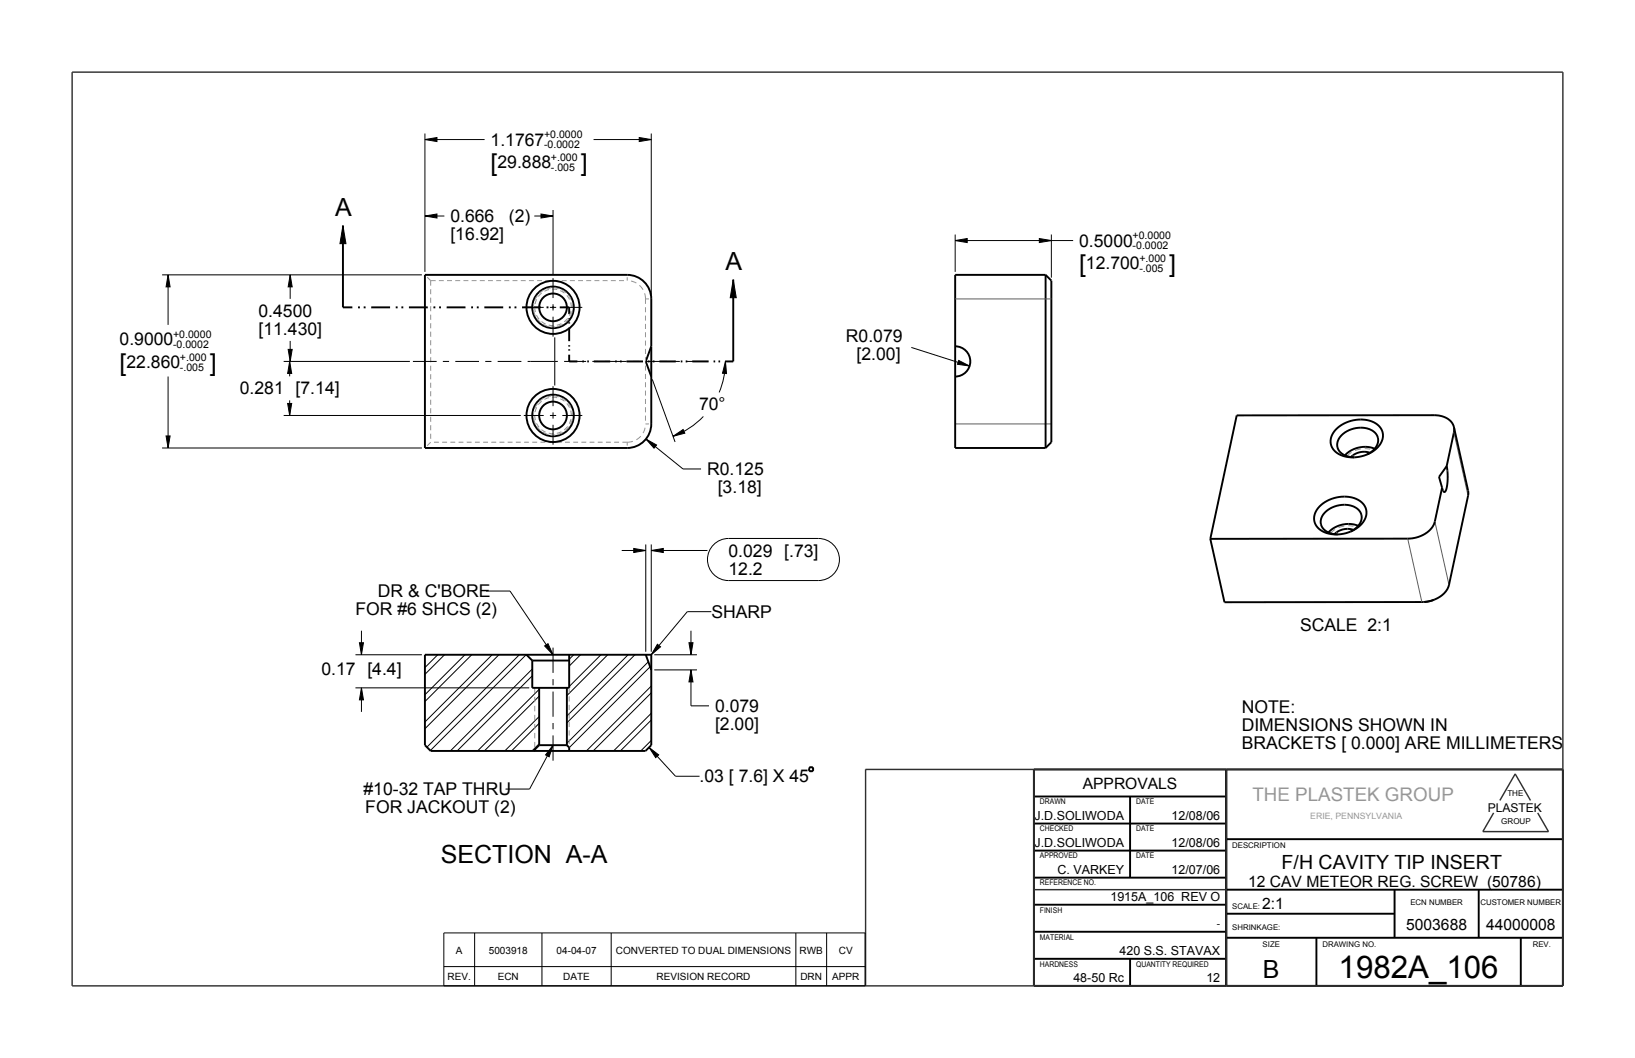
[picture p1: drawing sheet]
<svg xmlns="http://www.w3.org/2000/svg" width="432mm" height="279mm" viewBox="0 0 432 279" stroke-linecap="round" stroke-linejoin="round" font-family="sans-serif">
<g fill="#000">
<path d="M112.2 36.9l3.2-.6v1.1zM168.8 36.3l3.2 .6-3.2 .5zM90.6 59.6l.8 4.7h-1.6zM112.2 57l3.2-.5v1.1zM142.9 56.5l3.2 .5-3.2 .6zM44.4 72.6l.5 3.2h-1zM76.6 72.6l.6 3.2h-1.1zM193.6 73.9l.8 4.7h-1.5zM252.3 63.5l3.1-.5v1.1zM274.5 63l3.2 .5-3.2 .6zM76.5 95.4l.5 3.2h-1zM76.1 92.3h1.1l-.6 3.1z"/>
<path d="M191.6 95.4l.3 3.3-1.1-.1zM253.2 95.2l2.9 1.5-3.2-.5zM43.9 115.1h1l-.5 3.2zM76 106.5h1l-.5 3.2zM170.6 115.9l2.8 1.6-.7 .9zM177.7 115.2l2.7-1.8 .5 1zM167.4 144.8l3.1 .6-3.1 .5zM172 145.4l3.2-.6v1.1zM94.9 169.7h1.1l-.5 3.2zM143.8 170.6l.9-.6 1.4 2.9zM173.6 170.1l.8 .7-2.4 2.1zM182 169.7h1l-.5 3.2z"/>
<path d="M182.5 176.9l.5 3.2h-1zM95.5 181.6l.5 3.2h-1.1zM146.1 196.8l-1.1 3.1-.9-.5zM171.4 197.4l2.6 2-.8 .7z"/>
</g>
<g fill="none" stroke="#000" stroke-width=".26">
<path d="M112.2 36.9l3.2-.6v1.1zM112.2 35.3v36.5M112.2 36.9h15.8M156.8 36.9h15.2M168.8 36.3l3.2 .6-3.2 .5zM172 35.3v42.8M90.6 59.6l.8 4.7h-1.6zM112.2 57l3.2-.5v1.1zM112.2 57h5.2M141.1 57h5M142.9 56.5l3.2 .5-3.2 .6zM146.1 55.5v17.2"/>
<path d="M42.8 72.6h68.6M44.4 72.6l.5 3.2h-1zM44.4 72.6v13.2M76.6 72.6l.6 3.2h-1.1zM76.6 72.6v6.3M193.6 73.9l.8 4.7h-1.5zM252.3 63.5l3.1-.5v1.1zM252.3 61.9v9.9M252.3 63.5h31.1M274.5 63l3.2 .5-3.2 .6zM277.7 61.9v11.4M44.4 99.4v18.9"/>
<path d="M74.9 95.4h33.4M76.1 92.3h1.1l-.6 3.1zM76.5 95.4l.5 3.2h-1zM76.5 95.4v4M76.6 90v5.4M191.6 95.4l.3 3.3-1.1-.1zM191.6 95.4a21 21 0 0 1-1.7 8.2M240.7 91.7l15.4 5M253.2 95.2l2.9 1.5-3.2-.5zM42.8 118.3h68.6M43.9 115.1h1l-.5 3.2zM74.9 109.7h62.6"/>
<path d="M76 106.5h1l-.5 3.2zM76.5 105.7v4M170.6 115.9l2.8 1.6-.7 .9zM170.6 115.9l9.8 8h4.7M172.3 100.2l6 16.5M177.7 115.2l2.7-1.8 .5 1zM185.8 110a21 21 0 0 1-8.1 5.2M128.3 156.1h6.4l11.4 16.8M164.2 145.4h6.3M167.4 144.8l3.1 .6-3.1 .5zM170.5 143.8v28.3M172 145.4l3.2-.6v1.1z"/>
<path d="M172 143.8v28.3M172 145.4h14.8M188.5 143.8a5.5 5.5 0 0 1 3.9-1.6h23.7a5.6 5.6 0 0 1 5.6 5.6 5.6 5.6 0 0 1-5.6 5.5h-23.7a5.6 5.6 0 0 1-5.1-3.4 5.6 5.6 0 0 1 1.2-6.1zM93.9 172.9h17.5M94.9 169.7h1.1l-.5 3.2zM95.5 166.6v6.3M115.6 172.9l-3.4 3.4M117.4 172.9l-5.2 5.2M122.8 172.9l-10.6 10.6M124.6 172.9l-12.4 12.4M130 172.9l-17.8 17.8M131.8 172.9l-19.6 19.6"/>
<path d="M137.2 172.9l-24.5 24.4M138.9 172.9l-25.3 25.3M140.6 176.7l-21.7 21.6M140.6 178.5l-19.9 19.8M143.8 170.6l.9-.6 1.4 2.9zM151.5 172.9l-1.2 1.2M153.3 172.9l-3 3M158.7 172.9l-8.4 8.4M160.5 172.9l-10.8 10.8M165.9 172.9l-16.2 16.2M167.7 172.9l-18 18M171.2 174.8l-21.5 21.5"/>
<path d="M171.7 176.1l-21.4 21.4M172.8 176.9h11.3M172.8 172.9h11.3M173.6 170.1l.8 .7-2.4 2.1zM182 169.7h1l-.5 3.2zM182.5 176.9l.5 3.2h-1zM182.5 176.9v9.5h4.7M182.5 166.6v6.3M187.9 161.5h-6.4l-9.5 11.4M93.9 181.6h45.9M95.5 181.6l.5 3.2h-1.1zM95.5 181.6v6.4"/>
<path d="M142.4 182l-16.3 16.3M142.4 183.8l-14.5 14.5M142.4 189.2l-9.1 9.1M142.4 191l-7.3 7.3M142.4 196.4l-1.9 1.9M146.1 196.8l-1.1 3.1-.9-.5zM146.1 196.8l-6.2 11.6h-6.4M150 181.6l-.3 .3M171.4 197.4l2.6 2-.8 .7zM171.4 197.4l7 7.6h6.3M172 181.2l-17.1 17.1M172 183l-15.3 15.3"/>
<path d="M172 188.4l-10 9.9M172 190.2l-8.2 8.1M172 195.5l-2.8 2.8M117.2 246.4h111.3v13.9h-111.3zM117.2 255.3h111.3M125.3 246.4v13.9M143.1 246.4v13.9M161.4 246.4v13.9M210.2 246.4v13.9M218.3 246.4v13.9"/>
</g>
<g fill="none" stroke="#000" stroke-width=".51">
<path d="M90.6 59.6v21.6h2.5M193.6 73.9v21.5h-2.1M276.1 72.6h-23.8v45.7h23.8M276.1 72.6v45.7M276.1 72.6l1.6 1.5v42.7l-1.6 1.5M94.6 81.2h.5M96 81.2h.5M98 81.2h5M104.5 81.2h.5M106 81.2h.5M108 81.2h5M114.5 81.2h.5"/>
<path d="M116 81.2h.5M118 81.2h4.9M124.4 81.2h.5M125.9 81.2h.5M127.9 81.2h5M134.4 81.2h.5M135.9 81.2h.5M137.9 81.2h5M144.3 81.2h.5M145.8 81.2h.5M147.8 81.2h2.5v1.8M150.3 93.7v1.7h2.2"/>
<path d="M150.3 84v.4M150.3 85.1v.4M150.3 86.5v3.6M150.3 91.2v.3M150.3 92.2v.4M153.8 95.4h.4M155.1 95.4h.4M156.8 95.4h4.4M162.5 95.4h.4M163.8 95.4h.4M165.5 95.4h4.3M171.1 95.4h.5"/>
<path d="M172 91.5v20.5a6.3 6.3 0 0 1-6.4 6.3h-53.4v-45.7h53.4a6.3 6.3 0 0 1 6.4 6.3v12.6l-1.5 3.9 1.5 4M172.4 95.4h.5M174.2 95.4h4.3M179.8 95.4h.4M181.1 95.4h.4M182.8 95.4h4.3M188.4 95.4h.5M189.7 95.4h.5M252.3 91.5a4 4 0 0 1 4 3.9 4 4 0 0 1-4 4M384 112.8a4.9 4.9 0 0 0-5.3-3.2l-52.1 .1-7 32.6M384 112.8v1.2l-1.9 9.1M384 112.8l3.8 17.5-5.1 24.2a7.3 7.3 0 0 1-7.2 4.5h-52.1l-3.8-16.7"/>
<path d="M348.4 133.8a8.8 8.8 0 0 1 11.2-1.1 4 4 0 0 1-.6 6.3 9 9 0 0 1-10.6 .7 3.8 3.8 0 0 1 0-5.9zM361 120a3.9 3.9 0 0 0 2.6-5.2 5.9 5.9 0 0 0-7.3-1.2 4.2 4.2 0 0 0-3.1 4.5 4.2 4.2 0 0 0 4.5 2.7M361 120l-1.6 .5-1.7 .3M361 120a5.6 5.6 0 0 0 4.2-5.6 4.8 4.8 0 0 0-4.7-3.5 8.6 8.6 0 0 0-8.9 4.4 4 4 0 0 0 3.1 5.1l3 .4M380.8 128.8l-1.9 8.9a7.2 7.2 0 0 1-7.1 4.5l-52.2 .1M382.1 123.1l.1 .7a10 10 0 0 1-.6 6.1l-.4-.1-.4-1M382.1 123.1l-2.1 2.8 .8 2.9M356.7 140.4a3.9 3.9 0 0 0 2.5-5.2 5.9 5.9 0 0 0-7.3-1.2 4.2 4.2 0 0 0-3.1 4.4 4.3 4.3 0 0 0 4.5 2.7M378.6 158.4l-2.3 .6M112.2 172.9h59.8v23.9l-1.5 1.5h-56.8l-1.5-1.5zM139 172.9l1.6 1.5M140.6 174.4h9.7"/>
<path d="M150.3 172.9v8.7h-9.7v-7.2M170.5 172.9l1.5 4M142.4 196.8h7.3M142.4 181.6v15.2M142.4 196.8l-1.5 1.5M149.7 196.8l.6 .6v.9M149.7 181.6v15.2M213.9 202.6h.6l.2 .3v.5l-.2 .3h-.6l-.2-.3v-.5zM273 203.2h139.7v57.1h-139.7zM273 217.5h50.8M273 210.3h50.8M298.4 210.3v21.5"/>
<path d="M323.8 203.2v57.1M273 238.9h50.8M273 231.8h50.8M273 224.6h50.8M323.8 234.9h88.9M323.8 221.6h88.9M368.3 234.9v12.7M390.5 234.9v12.7M273 253.2h50.8M273 246.1h50.8M298.4 253.2v7.1M323.8 247.6h88.9"/>
<path d="M323.8 241.3h44.5M347.7 247.6v12.7M401.6 247.6v12.7"/>
<circle cx="146.1" cy="81.2" r="7"/>
<circle cx="146.1" cy="81.2" r="5.5"/>
<circle cx="146.1" cy="109.7" r="7"/>
<circle cx="146.1" cy="109.7" r="5.5"/>
</g>
<path d="M19 19.1h393.7v241.2h-393.7zM273 203.2v57.1M323.8 203.2v57.1M394.5 214.7l-2.9 4.9h17.4l-2.9-4.9M396.1 211.4l4.1-7 4 7M412.7 203.2h-184.1v57.1M273.1 235h50.8" fill="none" stroke="#313131" stroke-width=".38"/>
<g fill="none" stroke="#939393" stroke-width=".26">
<path d="M112.8 73.2l.9 .9M113.7 74.1v1.4M113.7 76.4v1.3M113.7 78.6v1.4M113.7 74.1h1.3M115.9 74.1h1.3M118.1 74.1h1.3M120.2 74.1h1.3M122.4 74.1h1.3M124.6 74.1h1.3M126.7 74.1h1.3M128.9 74.1h1.3"/>
<path d="M131 74.1h1.3M133.2 74.1h1.3M135.4 74.1h1.3M137.5 74.1h1.3M139.7 74.1h1.3M141.9 74.1h1.3M144 74.1h1.3M146.2 74.1h1.3M148.3 74.1h1.3M150.5 74.1h1.3M152.7 74.1h1.3M154.8 74.1h1.3"/>
<path d="M157 74.1h1.3M159.2 74.1h1.3M161.3 74.1h1.3M163.5 74.1h1.3M165.6 73.2v.9M166.7 74.2l1.4 .6M168.9 75.4l.9 1.1M170.2 77.4l.3 1.5M170.5 78.9h.9M170.5 78.9v1.4M113.7 80.8v1.4M113.7 83.1v1.3"/>
<path d="M113.7 85.3v1.4M113.7 87.6v1.3M113.7 89.8v1.4M113.7 92.1v1.3M113.7 94.3v1.4M113.7 96.6v1.3M113.7 98.8v1.4M170.5 81.1v1.4M170.5 83.3v1.4M170.5 85.5v1.4M170.5 87.7v1.4M170.5 89.9v1.4"/>
<path d="M170.5 92.1v1.4M170.5 94.3v1.4M170.5 96.5v1.4M170.5 98.7v1.4M172 91.5h.1M113.7 101.1v1.3M113.7 103.3v1.4M113.7 105.6v1.3M113.7 107.8v1.3M113.7 110v1.4M113.7 112.3v1.3M113.7 114.5v1.4"/>
<path d="M113.7 116.8l-.9 .9M114.6 116.8h1.3M116.8 116.8h1.3M118.9 116.8h1.3M121.1 116.8h1.3M123.3 116.8h1.3M125.4 116.8h1.3M127.6 116.8h1.3M129.7 116.8h1.3M131.9 116.8h1.3M134.1 116.8h1.3M136.2 116.8h1.3"/>
<path d="M138.4 116.8h1.3M140.6 116.8h1.3M142.7 116.8h1.3M144.9 116.8h1.3M147 116.8h1.3M149.2 116.8h1.3M151.4 116.8h1.3M153.5 116.8h1.3M155.7 116.8h1.3M157.9 116.8h1.3M160 116.8h1.3M162.2 116.8h1.3"/>
<path d="M164.4 116.8h1.2M165.6 116.8v.9M167.1 116.5l-1.5 .3M169.2 115.2l-1.1 .9M170.4 113l-.6 1.4M170.5 112h.9M170.5 101v1.3M170.5 103.2v1.3M170.5 105.4v1.3M170.5 107.6v1.3M170.5 109.8v1.3M170.5 112h.1"/>
<path d="M356.9 119.5l-1.2 1M359.4 118.6l-1.5 .4M360.4 118.5h.1M360.4 118.5l1.2 .1M361.6 118.6h.1M361.6 118.6h.2M362.7 118.9h.1M352.6 139.8l-1.2 1M352.6 139.8h.1M355 138.9l-1.5 .4M356.1 138.8l1.3 .2M358.3 139.3h.1"/>
<path d="M141.2 181.6v1.5M141.2 184v1.5M141.2 186.4v1.4M141.2 188.8v1.4M141.2 191.2v1.4M141.2 193.6v1.4M141.2 195.9v1.5M150.3 181.6v1.4M150.3 183.9v1.3M150.3 186.1v1.4M150.3 188.4v1.3M150.3 190.6v1.4"/>
<path d="M150.3 192.9v1.3M150.3 195.1v1.4"/>
</g>
<path d="M252.3 78.9h25.4M252.3 112h25.4M384 114.2l3.7 16.7M378.9 137.7l3.8 16.8M371.8 142.2l3.7 16.8" fill="none" stroke="#5d5d5d" stroke-width=".26"/>
<path d="M150.9 81.2a4.8 4.8 0 0 0-7-4.3 4.8 4.8 0 0 0-.7 8.1 4.8 4.8 0 0 0 7.6-3l.1-.8M151.2 81.2a5.2 5.2 0 0 0-7.5-4.6 5.2 5.2 0 0 0-.7 8.8 5.2 5.2 0 0 0 8.2-3.4v-.8M150.9 109.7a4.8 4.8 0 0 0-7-4.3 4.8 4.8 0 0 0-.7 8.2 4.8 4.8 0 0 0 7.6-3l.1-.9M151.2 109.7a5.2 5.2 0 0 0-7.5-4.6 5.2 5.2 0 0 0-.7 8.8 5.2 5.2 0 0 0 8.2-3.3v-.9" fill="none" stroke="#939393" stroke-width=".26" stroke-dasharray="1.3 .9" stroke-linecap="butt"/>
<!-- layer: 05___PRT_ALL_AXES -->
<g fill="none" stroke="#000" stroke-width=".26">
<path d="M146.1 73.5v5.2M109.1 95.4h6.2M117 95.4h1.6M120.2 95.4h6.3M128.1 95.4h1.7M131.4 95.4h6.3M138.3 81.2h5.3M139.3 95.4h8M145.2 81.2h1.7M146.1 80.4v1.6M146.1 83.6v5.3M146.5 89.1v12.7"/>
<path d="M148.5 81.2h5.3M149 95.4h5.8M156.4 95.4h1.7M159.7 95.4h5.8M167.2 95.4h1.6M170.4 95.4h5.9M177.9 95.4h1.6M181.2 95.4h5.8M138.3 109.7h5.3M145.2 109.7h1.7M146.1 102v5.3M146.1 108.9v1.6"/>
<path d="M146.1 112.2v5.2M148.5 109.7h5.3M146.1 171v6.7M146.1 179.3v1.7M146.1 182.6v6.7M146.1 190.9v1.7M146.1 194.2v6.7"/>
</g>
<g fill="none" stroke="#000" stroke-width=".51">
<path d="M361.8 119.6l-.6-.2a5 5 0 0 0-3.9 .8M363 118.5a7.2 7.2 0 0 0-7.8 1.8M357.3 120.2l-.5 .5M357.3 120.2h.1M357.4 139.9l-.7-.2a4.8 4.8 0 0 0-4.3 1.4M358.7 138.9l-.2-.1a7.3 7.3 0 0 0-7.7 1.8"/>
<circle cx="146.1" cy="81.2" r="3.7"/>
<circle cx="146.1" cy="109.7" r="3.7"/>
</g>
<text font-size="8.3" x="353.5" y="258.4">1982A_106</text>
<g font-size="6.6">
<text x="88.5" y="57">A</text>
<text x="191.6" y="71.3">A</text>
<text x="116.4" y="228">SECTION A-A</text>
<text x="333.6" y="258.4">B</text>
</g>
<g font-size="6.5">
<text x="129.6" y="45.1">[</text>
<text x="153.4" y="45.1">]</text>
<text x="285" y="71.8">[</text>
<text x="308.8" y="71.8">]</text>
<text x="31.6" y="97.9">[</text>
<text x="55.4" y="97.9">]</text>
</g>
<text font-size="5.2" x="338.5" y="229.4">F/H CAVITY TIP INSERT</text>
<text font-size="5" fill="#989898" x="330.7" y="211.6">THE PLASTEK GROUP</text>
<g font-size="4.6">
<text x="129.6" y="38.4">1.1767</text>
<text x="131.4" y="44.5">29.888</text>
<text x="118.9" y="58.6">0.666</text>
<text x="134.4" y="58.6">(2)</text>
<text x="118.9" y="63.4">[16.92]</text>
<text x="285" y="65.1">0.5000</text>
<text x="286.8" y="71.1">12.700</text>
<text x="68.3" y="83.7">0.4500</text>
<text x="68.3" y="88.4">[11.430]</text>
<text x="31.6" y="91.2">0.9000</text>
<text x="223.4" y="90.3">R0.079</text>
<text x="226.2" y="95.1">[2.00]</text>
<text x="33.4" y="97.2">22.860</text>
<text x="63.3" y="104.1">0.281 [7.14]</text>
<text x="184.6" y="108.4">70°</text>
<text x="186.7" y="125.4">R0.125</text>
<text x="189.6" y="130.2">[3.18]</text>
<text x="192.4" y="147">0.029 [.73]</text>
<text x="192.4" y="151.7">12.2</text>
<text x="99.8" y="157.7">DR &amp; C'BORE</text>
<text x="93.9" y="162.4">FOR #6 SHCS (2)</text>
<text x="187.9" y="163.1">SHARP</text>
<text x="343.3" y="166.7">SCALE 2:1</text>
<text x="84.9" y="178.2">0.17 [4.4]</text>
<text x="188.8" y="188">0.079</text>
<text x="327.9" y="188.3">NOTE:</text>
<text x="188.8" y="192.8">[2.00]</text>
<text x="327.9" y="193.1">DIMENSIONS SHOWN IN</text>
<text x="327.9" y="197.8">BRACKETS [ 0.000] ARE MILLIMETERS</text>
<text x="96" y="210">#10-32 TAP THRU</text>
<text x="184.7" y="206.6">.03 [ 7.6] X 45</text>
<text x="96.5" y="214.7">FOR JACKOUT (2)</text>
</g>
<g font-size="4.1">
<text x="285.9" y="208.4">APPROVALS</text>
<text x="329.7" y="234.3">12 CAV METEOR REG. SCREW (50786)</text>
<text x="333.4" y="240.1">2:1</text>
<text x="371.4" y="245.7">5003688</text>
<text x="392.5" y="245.7">44000008</text>
</g>
<g font-size="3.3">
<text x="273.2" y="216.5">J.D.SOLIWODA</text>
<text x="309.4" y="216.5">12/08/06</text>
<text x="273.2" y="223.6">J.D.SOLIWODA</text>
<text x="309.4" y="223.6">12/08/06</text>
<text x="279.2" y="230.7">C. VARKEY</text>
<text x="309.4" y="230.7">12/07/06</text>
<text x="293.3" y="237.9">1915A_106 REV O</text>
<text x="295.6" y="252.2">420 S.S. STAVAX</text>
<text x="283.5" y="259.3">48-50 Rc</text>
<text x="318.6" y="259.3">12</text>
</g>
<text font-size="3.2" x="392.9" y="214.3">PLASTEK</text>
<g font-size="2.8">
<text x="143.7" y="36.5">+0.0000</text>
<text x="143.7" y="39.1">-0.0002</text>
<text x="145.5" y="42.6">+.000</text>
<text x="145.5" y="45.1">-.005</text>
<text x="299.1" y="63.2">+0.0000</text>
<text x="299.1" y="65.7">-0.0002</text>
<text x="300.9" y="69.2">+.000</text>
<text x="300.9" y="71.8">-.005</text>
<text x="45.7" y="89.3">+0.0000</text>
<text x="45.7" y="91.8">-0.0002</text>
<text x="47.5" y="95.3">+.000</text>
<text x="47.5" y="97.9">-.005</text>
</g>
<g font-size="2.6">
<text x="321.4" y="244.8">-</text>
<text x="120.4" y="251.8">A</text>
<text x="129.1" y="251.8">5003918</text>
<text x="147" y="251.8">04-04-07</text>
<text x="162.7" y="251.8">CONVERTED TO DUAL DIMENSIONS</text>
<text x="211.2" y="251.8">RWB</text>
<text x="221.6" y="251.8">CV</text>
<text x="118.2" y="258.8">REV.</text>
<text x="131.4" y="258.8">ECN</text>
<text x="148.7" y="258.8">DATE</text>
<text x="173.4" y="258.8">REVISION RECORD</text>
<text x="211.4" y="258.8">DRN</text>
<text x="219.8" y="258.8">APPR</text>
</g>
<text font-size="2.3" fill="#989898" x="346" y="216.3">ERIE, PENNSYLVANIA</text>
<g font-size="2.1">
<text x="274.6" y="212.4">DRAWN</text>
<text x="300" y="212.4">DATE</text>
<text x="398.1" y="210.2">THE</text>
<text x="274.6" y="219.6">CHECKED</text>
<text x="300" y="219.6">DATE</text>
<text x="396.5" y="217.6">GROUP</text>
<text x="274.6" y="226.7">APPROVED</text>
<text x="300" y="226.7">DATE</text>
<text x="325.4" y="224">DESCRIPTION</text>
<text x="274.6" y="233.8">REFERENCE NO.</text>
<text x="372.5" y="238.9">ECN NUMBER</text>
<text x="391" y="238.9">CUSTOMER NUMBER</text>
<text x="274.6" y="241">FINISH</text>
<text x="325.4" y="245.7">SHRINKAGE:</text>
<text x="325.4" y="240.1">SCALE:</text>
<text x="274.6" y="248.1">MATERIAL</text>
<text x="333.5" y="250">SIZE</text>
<text x="349.2" y="250">DRAWING NO.</text>
<text x="404.8" y="250">REV.</text>
<text x="274.6" y="255.3">HARDNESS</text>
<text x="300" y="255.3">QUANTITY REQUIRED</text>
</g>
</svg>
